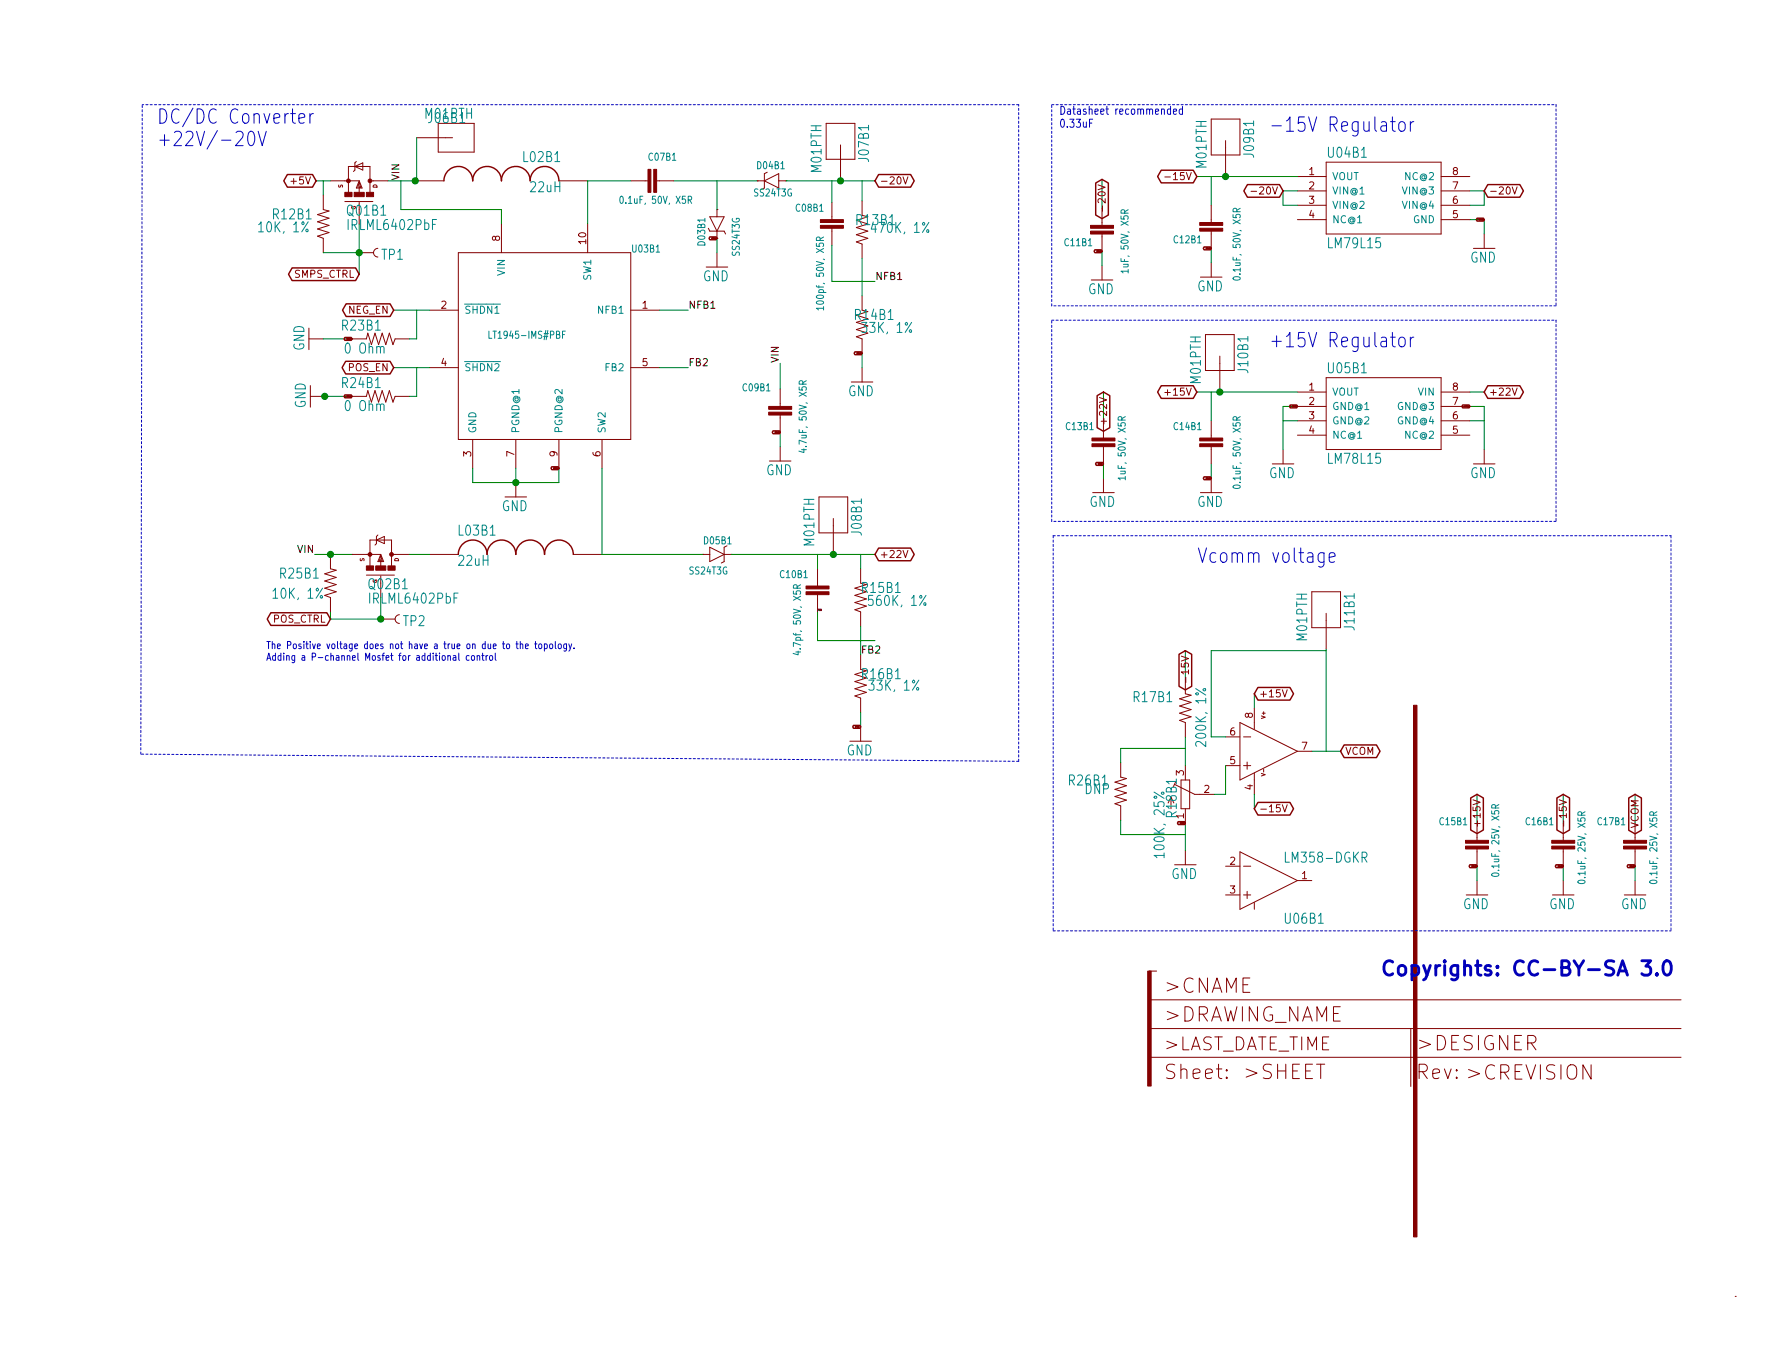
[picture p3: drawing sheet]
<svg xmlns="http://www.w3.org/2000/svg" width="317mm" height="239mm" viewBox="0 0 317 239" stroke-linecap="round" stroke-linejoin="round" font-family="sans-serif">
<g fill="none" stroke="#840000" stroke-width=".18">
<path d="M57.1 34.5v2.6l1.1 .2-2.1 .6 2.1 .7-2.1 .6 2.1 .6-2.1 .7 2.1 .6-2.1 .6 1 .4v2.6M58.4 32h5.1M61 35.6h4.9M62.7 29.4l1.4-.6v1.3zM63 28.5l-.3 .3v1.3l-.2 .2M63.2 33.1l.3-.9 .3 .9h-.3M63.5 32l.5 1.2h-1zM63.5 32.9v1.1M63.5 37.1v2.5M65.4 32h3.2M65.4 34v-4.6h-3.8v4.6M73.4 32h5.1"/>
<path d="M73.7 24.4h6.3M77.5 21.8h6.3v5.1h-6.3zM88.6 39.6v5.1M98.8 32h5.1M103.9 39.6v5.1M111.5 32h3.1M116.1 32h3M125.5 38.3h2.5l-1.3 2.6zM126.7 37.1h.1M126.7 37.1v1.2M133.9 32h.1M133.9 32h1.2"/>
<path d="M135.1 32l2.6-1.3v2.5zM135.6 30.4l-.5 .3v2.5M137.7 32h1.2M138.9 32h.1M146 21.8h5.1v6.4h-5.1zM147.1 35.8v3M148.6 25.6v6.4M152.4 35.5v2.6M159.6 31.3l.5 1.2 .4-1.2M194.8 36.8v3M194.9 36.4v1M205.9 31.3h1"/>
<path d="M214.1 21h5.1v6.4h-5.1zM214.1 36.3v3M216.7 24.9v6.3M221.2 33.8h.9M229.4 31.2h5M229.4 33.7h5M229.4 36.3h5M229.4 38.8h5M234.4 28.7h20.4v12.7h-20.4zM254.8 31.2h5M254.8 33.7h5M254.8 36.3h5"/>
<path d="M254.8 38.8h5M267.3 33l.5 1.3 .4-1.3M54.6 59.9h2.5M63.5 44.7h.1M63.5 44.7h2.5M64.8 59.9l.2-1 .7 2 .6-2 .6 2 .7-2 .6 2 .6-2 .7 2 .3-1h2.6M66.8 43.9a.76 .76 0 0 0-.8 .8 .76 .76 0 0 0 .8 .7M75.9 54.8h5.1M81 44.7h30.5v33h-30.5zM111.5 54.8h5.1M125.2 40.4l.3 .5h2.5l.3 .5M126.7 42.1h.1"/>
<path d="M126.7 40.9v1.2M126.7 44.7v2.5M147.1 40.4v3M151.4 40.2l2 .7-2 .6 2 .6-2 .7 1 .3v2.6M151.4 57l2 .6-2 .7 2 .6-2 .6 1 .4v2.6M152.4 52.3v2.5M194.8 41.4v3M194.8 47v2.5M213.1 59.1h5.1v6.4h-5.1zM214.1 40.9v3M214.1 46.4v2.6M262.4 41.4v2.5"/>
<path d="M54.9 70.1h2.5M64.8 70.1l.2-1 .7 2 .6-2 .6 2 .7-2 .6 2 .6-2 .7 2 .3-1h2.6M75.9 65h5.1M83.6 77.7v5.1M91.2 77.7v5.1M98.8 77.7v5.1M106.4 77.7v5.1M111.5 65h5.1M137.9 68.8v3M137.9 73.4v3M137.9 79v2.5M152.4 65v2.5"/>
<path d="M195.1 74.4v3M195.1 79v3M195.1 74v.9M205.9 69.4h1M214.1 74.4v3M214.1 79v3M215.6 63v6.3M226.8 79.5v2.5M229.4 69.3h5M229.4 71.8h5M229.4 74.4h5M229.4 76.9h5"/>
<path d="M234.4 66.8h20.4v12.7h-20.4zM254.8 69.3h5M254.8 71.8h5M254.8 74.4h5M254.8 76.9h5M262.4 79.5v2.5M267.3 68.6l.5 1.3 .4-1.3M58.4 98v2.6l1 .2-2 .6 2 .7-2 .6 2 .6-2 .7 2 .6-2 .6 1 .4v2.6M62.2 98h5.1M66.5 95.5l1.4-.7v1.3zM66.8 94.6l-.3 .2v1.3l-.2 .3M67.1 99.2l.2-.9 .3 .9h-.3"/>
<path d="M67.3 98l.5 1.3h-1zM67.3 98.9v1.1M69.2 98h3.2M75.9 98h5.1M91.2 85.3v2.6M101.3 98h5.1M124.2 98h.1M124.2 98h1.3M125.5 96.7l2.5 1.3-2.5 1.3zM128 98h1.3M128 96.7v2.6l-.5 .2M129.3 98h.1"/>
<path d="M144.8 87.9h5.1v6.3h-5.1zM147.3 91.7v6.3M159.6 97.3l.5 1.3 .4-1.3M195.1 84.5v2.6M214.1 84.5v2.6M64.8 101.7h4.9M67.3 109.4h.1M67.3 109.4h2.5M67.3 103.1v2.5M69.2 100v-4.5h-3.8v4.5M70.6 108.7a.76 .76 0 0 0-.8 .7 .76 .76 0 0 0 .8 .8M144.5 100.6v3"/>
<path d="M144.5 105.1v3.1M152.1 100.6v2.5M152.1 115.8v2.5M153.2 103.3l-2.1 .7 2.1 .6-2.1 .6 2.1 .7-2.1 .6 2.1 .7-2.1 .6 1 .4v2.5M153.2 118.6l-2.1 .6 2.1 .7-2.1 .6 2.1 .6-2.1 .7 2.1 .6-2.1 .6 1 .4v2.6M209.6 119.7v1M231.9 104.6h5.1v6.4h-5.1zM234.4 108.4v6.4M152.1 128.5v2.5M198.1 134.8v2.6l1 .2-2 .7 2 .6-2 .6 2 .7-2 .6 2 .6-2 .7 1 .4v2.5M207.7 138.7l3.5 1.7h3.4M208.8 137.9h1.5v5.1h-1.5z"/>
<path d="M209.5 120.1v2.5l1.1 .3-2.1 .6 2.1 .7-2.1 .6 2.1 .6-2.1 .7 2.1 .6-2.1 .6 1 .4v2.6M209.5 135.3v2.6M216.7 135.3h2.5M216.7 130.3h2.5M219.2 127.7l10.2 5.1-10.2 5.1zM219.8 135.3h1.3M219.8 130.3h1.3M220.5 134.7v1.3M221.7 125.2v3.7M221.7 136.7v3.7M226.7 121.9l.4 1.3 .5-1.3M229.4 132.8h2.5"/>
<path d="M209.5 143v2.5M209.5 150.3v2.6M216.7 158.2h2.5M216.7 153.1h2.5M219.2 150.6l10.2 5.1-10.2 5zM219.8 158.2h1.3M219.8 153.1h1.3M220.5 157.6v1.2M221.7 159.6v1.1M226.7 142.3l.4 1.2 .5-1.2M229.4 155.7h2.5M261.1 145.5v3.1"/>
<path d="M261.1 150.1v3M261.1 155.7v2.5M261.2 145.1v1M276.4 145.5v3.1M276.4 150.1v3M276.4 155.7v2.5M276.4 145.1v1M289.1 145.5v3.1M289.1 150.1v3M289.1 155.7v2.5M203.2 176.8h94M204.5 171.7h-1.3v1.2"/>
<path d="M203.2 181.8h94M203.2 186.9h94M249.4 181.8v10.3M306.8 229.2h.1"/>
</g>
<g fill="#840000" stroke="#840000" stroke-width=".18">
<path d="M192.8 39.8h4v.6h-4z"/>
<path d="M192.8 40.9h4v.5h-4z"/>
<path d="M145 38.8h4.1v.5h-4.1z"/>
<path d="M145 39.8h4.1v.6h-4.1z"/>
<path d="M142.5 103.6h4.1v.5h-4.1z"/>
<path d="M142.5 104.6h4.1v.5h-4.1z"/>
<path d="M193 77.4h4.1v.5h-4.1z"/>
<path d="M193 78.5h4.1v.5h-4.1z"/>
<path d="M259.1 148.6h4v.5h-4z"/>
<path d="M259.1 149.6h4v.5h-4z"/>
<path d="M274.3 148.6h4.1v.5h-4.1z"/>
<path d="M274.3 149.6h4.1v.5h-4.1z"/>
<path d="M287 148.6h4.1v.5h-4.1z"/>
<path d="M287 149.6h4.1v.5h-4.1z"/>
<path d="M202.9 171.7h.6v20.3h-.6z"/>
<path d="M249.9 124.7h.6v94h-.6z"/>
<path d="M115.6 29.9h.5v4.1h-.5z"/>
<path d="M114.6 29.9h.5v4.1h-.5z"/>
<path d="M212.1 39.3h4.1v.5h-4.1z"/>
<path d="M212.1 40.4h4.1v.5h-4.1z"/>
<path d="M135.9 71.8h4.1v.6h-4.1z"/>
<path d="M135.9 72.9h4.1v.5h-4.1z"/>
<path d="M64.8 100h1.2v.8h-1.2z"/>
<path d="M66.4 100h1.8v.8h-1.8z"/>
<path d="M68.6 100h1.2v.8h-1.2z"/>
<path d="M212.1 77.4h4.1v.5h-4.1z"/>
<path d="M212.1 78.5h4.1v.5h-4.1z"/>
<path d="M61 34h1.2v.8h-1.2z"/>
<path d="M62.6 34h1.8v.8h-1.8z"/>
<path d="M64.8 34h1.2v.8h-1.2z"/>
<circle cx="65.4" cy="98" r=".33"/>
<circle cx="69.2" cy="98" r=".33"/>
<circle cx="61.6" cy="32" r=".33"/>
<circle cx="65.4" cy="32" r=".33"/>
</g>
<g fill="none" stroke="#008484" stroke-width=".18">
<path d="M82.5 19.1v1.8M83.4 19.1v1.8M82.5 20h.9M109.7 34.8l.1-.1a.73 .73 0 0 1 0 1.3l-.2-.5zM121.7 35.3l.5-.1 .1-.3-.2-.2h-.4v1.3M121.9 35.3l.4 .7M198.8 37.7l-.1-.6h-.3l-.2 .2v.4h1.2M199.4 37.1l-.6 .3M218.6 37.4l-.1-.5-.3-.1-.2 .2v.4h1.3M219.3 36.8l-.7 .4M86.4 58.5v1.3h.5M87.2 53.8h1.3"/>
<path d="M99.4 59.1h.4M99.9 58.5h-.5v1.3M145 42.5l-.1-.5-.3-.1-.3 .2v.4h1.3M145.6 54.5h-1.3l.4 .3M145.6 54.2v.6M145.6 41.9l-.6 .4M199.4 47.9h-1.2l.3 .4M199.4 47.6v.7M218.1 49.1a.81 .81 0 0 1 1.2 .2 .78 .78 0 0 1-1.3-.1zM141.9 67.9l-.1-.5-.3-.1-.2 .2v.4h1.2M142.1 79.3v.7l-.9-.3M142.5 67.3l-.6 .4"/>
<path d="M198.3 74.3l-.1-.6h-.3l-.2 .2v.4h1.2M198.9 73.7l-.6 .3M218.6 74.3l-.1-.6h-.3l-.2 .2v.4h1.3M219.3 73.7l-.7 .3M198.9 84.5h-1.2l.3 .3M198.9 84.2v.6M218.1 85.9a.81 .81 0 0 1 1.2 .2 .78 .78 0 0 1-1.3-.1zM140.9 104l-.1-.6h-.3l-.2 .2v.4h1.2M141.1 115.1v.7l-.9-.3M141.5 103.4l-.6 .3M240.8 151.6l.7-.1 .2-.3-.2-.5-.7-.1v1.8M241.1 151.6l.6 .8"/>
<path d="M263.8 154.5a.81 .81 0 0 1 1.2 .2 .78 .78 0 0 1-1.3-.1zM264.4 142.8l-.1-.5-.3-.1-.3 .2v.4h1.3M265 142.2l-.6 .4M279.1 155.7a.7 .7 0 0 1 1.1 .2 .78 .78 0 0 1-1.3-.1zM279.6 144.1l-.1-.5-.3-.1-.3 .2v.4h1.3M280.2 143.5l-.6 .4M291.7 155.7a.81 .81 0 0 1 1.2 .2 .78 .78 0 0 1-1.3-.1zM292.3 144.1l-.1-.5-.3-.1-.3 .2v.4h1.3M292.9 143.5l-.6 .4"/>
</g>
<g fill="none" stroke="#840000" stroke-width=".25">
<path d="M50.8 30.9h4.4l.7 1.1-.7 1.1h-4.4l-.6-1.1zM78.5 32a2.54 2.54 0 0 1 2.5-2.6 2.54 2.54 0 0 1 2.6 2.6 2.54 2.54 0 0 1 2.5-2.6 2.54 2.54 0 0 1 2.5 2.6 2.54 2.54 0 0 1 2.6-2.6 2.54 2.54 0 0 1 2.5 2.6 2.54 2.54 0 0 1 2.6-2.6 2.54 2.54 0 0 1 2.5 2.6M155.3 30.9h5.7l.6 1.1-.6 1.1h-5.7l-.6-1.1zM193.7 32.4l1.1-.7 1.1 .7v5.6l-1.1 .7-1.1-.7zM205.3 30.1h5.6l.7 1.1-.7 1.1h-5.6l-.7-1.1zM220.5 32.6h5.7l.6 1.1-.6 1.2h-5.7l-.6-1.2zM261.1 38.6h1.2l.1 .2-.1 .3h-1.2l-.1-.3zM263 32.6h5.7l.6 1.1-.6 1.2h-5.7l-.6-1.2zM51.6 47.4h11.3l.6 1.1-.6 1.1h-11.3l-.6-1.1zM61 59.7h1.1l.1 .2-.1 .3h-1.1l-.2-.3zM61.2 53.7h7.8l.6 1.1-.6 1.1h-7.8l-.6-1.1zM125.5 41.9h1.1l.1 .2-.1 .3h-1.1l-.2-.3z"/>
<path d="M193.5 44.2h1.2l.1 .2-.1 .3h-1.2l-.1-.3zM212.9 43.7h1.1l.1 .2-.1 .3h-1.1l-.2-.3zM61 69.8h1.1l.1 .3-.1 .2h-1.1l-.2-.2zM61.1 63.9h7.9l.6 1.1-.6 1.1h-7.9l-.6-1.1zM136.7 76.2h1.1l.1 .2-.1 .3h-1.1l-.2-.3zM151.1 62.2h1.2l.1 .3-.1 .2h-1.2l-.1-.2zM194 69.9l1.1-.6 1.1 .6v5.7l-1.1 .6-1.1-.6zM205.3 68.2h5.6l.7 1.1-.7 1.1h-5.6l-.7-1.1zM228.1 71.6h1.1l.2 .2-.2 .3h-1.1l-.1-.3zM258.6 71.6h1.1l.1 .2-.1 .3h-1.1l-.2-.3zM263 68.2h5.7l.6 1.1-.6 1.1h-5.7l-.6-1.1zM81 98a2.54 2.54 0 0 1 2.6-2.5 2.54 2.54 0 0 1 2.5 2.5 2.54 2.54 0 0 1 2.5-2.5 2.54 2.54 0 0 1 2.6 2.5 2.54 2.54 0 0 1 2.5-2.5 2.54 2.54 0 0 1 2.6 2.5 2.54 2.54 0 0 1 2.5-2.5 2.54 2.54 0 0 1 2.5 2.5"/>
<path d="M97.5 82.5h1.2l.1 .3-.1 .2h-1.2l-.1-.2zM155.3 96.9h5.7l.6 1.1-.6 1.1h-5.7l-.6-1.1zM193.8 81.8h1.1l.2 .2-.2 .3h-1.1l-.1-.3zM212.9 84.3h1.1l.1 .2-.1 .3h-1.1l-.2-.3zM47.9 108.3h9.9l.6 1.1-.6 1.2h-9.9l-.7-1.2zM208.4 115.7l1.1-.7 1.2 .7v5.6l-1.2 .7-1.1-.7zM150.9 128.2h1.1l.1 .3-.1 .2h-1.1l-.2-.2zM222.4 121.5h5.6l.7 1.1-.7 1.2h-5.6l-.7-1.2zM237.6 131.7h5.7l.7 1.1-.7 1.1h-5.7l-.6-1.1zM208.3 145.3h1.1l.1 .2-.1 .3h-1.1l-.1-.3zM222.4 141.9h5.6l.7 1.1-.7 1.1h-5.6l-.7-1.1zM259.8 152.9h1.2l.1 .2-.1 .3h-1.2l-.1-.3z"/>
<path d="M260 141.1l1.1-.7 1.1 .7v5.6l-1.1 .7-1.1-.7zM275.1 152.9h1.1l.2 .2-.2 .3h-1.1l-.1-.3zM275.2 141.1l1.2-.7 1.1 .7v5.6l-1.1 .7-1.2-.7zM287.8 152.9h1.1l.2 .2-.2 .3h-1.1l-.1-.3zM287.9 141.1l1.2-.7 1.1 .7v5.7l-1.1 .6-1.2-.6z"/>
</g>
<g fill="none" stroke="#0000c2" stroke-width=".18" stroke-dasharray=".4 .4">
<path d="M180.1 18.5h-155M185.9 18.5h89.2M275.1 18.5v35.6M185.9 56.6h89.2M185.9 54.1v-35.6M275.1 56.6v35.6M275.1 54.1h-89.2M185.9 92.2v-35.6M186.2 94.7v69.9M186.2 94.7h109.2M275.1 92.2h-89.2M295.4 94.7v69.9"/>
<path d="M24.9 133.3l.2-114.8M180.1 134.6l-155.2-1.3M180.1 134.6v-116.1M186.2 164.6h109.2"/>
</g>
<g fill="none" stroke="#008400" stroke-width=".18">
<path d="M55.9 32h2.5M57.1 32v2.5M63.5 39.6v8.9M70.9 32v5.1h17.7v2.5M73.7 24.4v7.6h-5.1M111.5 32h-7.6v7.6M119.1 32h14.8M126.7 32v5.1M138.9 32h15.8M147.1 32v3.8M152.4 32v3.5M194.8 31.7v5.1"/>
<path d="M211.6 31.2h17.8M214.1 31.2v5.1M229.4 33.7h-2.6v2.6h2.6M259.8 38.8h2.6v2.6M259.8 33.7h2.6v2.6h-2.6M57.1 59.9h5.1M57.1 44.7h6.4M69.6 54.8h6.3M73.7 54.8v5.1h-1.3M116.6 54.8h5.1M126.7 42.1v2.6M147.1 43.4v6.4h7.6"/>
<path d="M152.4 45.7v6.6M194.8 44.4v2.6M214.1 43.9v2.5M57.1 70.1h5.1M69.6 65h6.3M73.7 65v5.1h-1.3M116.6 65h5.1M137.9 64.2v4.6M137.9 76.4v2.6M152.4 62.5v2.5M195.1 69.3v5.1M211.6 69.3h17.8"/>
<path d="M214.1 69.3v5.1M226.8 74.4h2.6M229.4 71.8h-2.6v7.7M259.8 71.8h2.6v7.7M259.8 74.4h2.6M259.8 69.3h2.6M55.6 98h6.6M72.4 98h3.5M83.6 82.8v2.5h15.2v-2.5M91.2 82.8v2.5M106.4 82.8v15.2h17.8M129.3 98h25.4"/>
<path d="M144.5 98v2.6M152.1 98v2.6M195.1 82v2.5M214.1 82v2.5M67.3 105.6v3.8h-8.9v-1.2M144.5 108.2v5.1h10.2M152.1 110.7v5.1M209.5 115v5.1M234.4 115h-20.3v15.3h2.6M234.4 114.8v18M152.1 126v2.5M209.5 130.3v5"/>
<path d="M209.5 132.3h-11.4v2.5M216.7 135.3v5.1h-2.1M221.7 122.6v2.6M231.9 132.8h5.1M198.1 145v2.5h11.4M209.5 145.5v4.8M221.7 140.4v2.6M261.1 140.4v5.1M261.1 153.1v2.6M276.4 140.4v5.1M276.4 153.1v2.6M289.1 140.4v5.1"/>
<path d="M289.1 153.1v2.6"/>
</g>
<g fill="none" stroke="#0000c2" stroke-width=".18">
<path d="M206.9 19.3h-.3l-.2 .2v.6l.2 .1 .3-.1M206.9 18.8v1.4M207.4 19.7l.6-.1-.1-.3h-.3l-.2 .2 .1 .6h.4M209 19.3h-.3l-.2 .2v.6l.2 .1 .3-.1M209 18.8v1.4M44 23.4a.49 .49 0 0 1 .5-.2 .49 .49 0 0 1 .4 .5 1.63 1.63 0 0 1-.4 2 .57 .57 0 0 1-.6-.4 2.59 2.59 0 0 1 .1-1.9zM45.6 23.2l.8 2.5 .7-2.5M52.8 20.9l1.1-.2-.1-.5-.7-.1-.3 .3 .1 1.3 .2 .1 .7-.1M54.8 20.1v1.7M55.4 20.1a.57 .57 0 0 0-.6 .5M193.2 21.1h-.6v1.4M245.8 21.5h.9"/>
<path d="M246.2 20.7v2.1l.1 .3 .4 .1M247.5 21.6a.57 .57 0 0 1 .9 .4v.7a.58 .58 0 0 1-.6 .5 .58 .58 0 0 1-.5-.5v-.7zM249.3 21.5v1.7M249.9 21.5a.57 .57 0 0 0-.6 .5M245.8 59.6h.9M246.2 58.8v2.1l.1 .3 .4 .1M247.5 59.7a.57 .57 0 0 1 .9 .4v.7a.58 .58 0 0 1-.6 .5 .58 .58 0 0 1-.5-.5v-.7zM249.3 59.6v1.7M249.9 59.6a.57 .57 0 0 0-.6 .5M234.1 97.7v2.1a.58 .58 0 0 1-1 .3M234.1 97.8l-.6-.1-.5 .5 .1 1 .4 .2 .6-.1M235 98.5l1-.2-.1-.5-.6-.1-.3 .4 .1 1.2 .2 .1 .6-.1"/>
<path d="M79.2 116l.1-.1h.3v.8M79.2 115.9v.8M80.1 115.9h.4l.1 .8M80.6 116.2h-.4l-.1 .2 .1 .3h.4M81.1 115.5v1.1l.2 .1M82.9 115.9h-.3l-.2 .2 .1 .6h.4M83.4 115.9h.3l.2 .2v.4l-.2 .2h-.3l-.1-.2zM84.4 116l.1-.1h.3v.8M84.4 115.9v.8M85.2 115.9h.4M85.3 115.5v1.1l.3 .1M85.9 115.9v.8"/>
<path d="M86.2 115.9l-.3 .2M86.6 115.9h.3l.2 .2v.4l-.2 .2h-.3l-.1-.2zM87.6 115.5v1.1l.1 .1M91.2 113.8h.4M91.4 113.4v1.1l.2 .2M92 114l.1-.2 .3 .1v.8M92 113.4v1.3M92.9 114.2l.5-.1-.1-.2-.3-.1-.1 .2v.6h.4M94.5 113.8h.4M94.7 113.4v1.1l.2 .2M95.3 113.9l.3-.1 .2 .3v.3l-.2 .3-.3-.1-.1-.2zM96.2 113.9l.3-.1 .2 .3-.1 .5h-.4"/>
<path d="M96.2 113.8v1.3M97.3 113.9l.2-.1 .2 .3v.3l-.2 .3-.2-.1-.1-.2zM98.2 113.4v1.1l.1 .2M98.8 113.9l.2-.1 .2 .3v.3l-.2 .3-.2-.1-.1-.2zM100.2 113.8v1.1l-.3 .2-.2-.1M100.2 113.9l-.4-.1-.2 .3 .1 .5h.5M100.6 113.8l.2 .9M101.1 113.8l-.4 1.2-.1 .1M101.5 114.5v.2"/>
</g>
<path d="M290.2 169.8h1.6l-.8 1a.73 .73 0 0 1 .8 .5v.6l-.5 .5h-.7l-.4-.3M292.9 172.1l.1 .2-.1 .1-.1-.1 .1-.2v.3M294.2 170.1a.62 .62 0 0 1 .7-.3 .62 .62 0 0 1 .4 .5 1.49 1.49 0 0 1-.5 2.1 .69 .69 0 0 1-.7-.5 2.12 2.12 0 0 1 .1-1.8z" fill="none" stroke="#0000c2" stroke-width=".51"/>
<g fill="#008400" stroke="#008400" stroke-width=".25">
<circle cx="148.6" cy="32" r=".51"/>
<circle cx="73.4" cy="32" r=".51"/>
<circle cx="67.3" cy="109.4" r=".51"/>
<circle cx="63.5" cy="44.7" r=".51"/>
<circle cx="57.4" cy="70.1" r=".51"/>
<circle cx="58.4" cy="98" r=".51"/>
<circle cx="91.2" cy="85.3" r=".51"/>
<circle cx="215.6" cy="69.3" r=".51"/>
<circle cx="147.3" cy="98" r=".51"/>
<circle cx="216.7" cy="31.2" r=".51"/>
</g>
<g font-size="3.5" fill="#0000c2">
<text x="27.7" y="21.9">DC/DC Converter</text>
<text x="224.3" y="23.3">-15V Regulator</text>
<text x="27.7" y="25.9">+22V/-20V</text>
<text x="224.3" y="61.4">+15V Regulator</text>
<text x="211.6" y="99.5">Vcomm voltage</text>
<text x="243.8" y="172.5">Copyrights: CC-BY-SA 3.0</text>
</g>
<g font-size="3.5" fill="#840000">
<text x="206.1" y="175.6">&gt;CNAME</text>
<text x="205.7" y="180.6">&gt;DRAWING_NAME</text>
<text x="250.9" y="185.7">&gt;DESIGNER</text>
<text x="206.2" y="190.8">Sheet:</text>
<text x="220.1" y="190.8">&gt;SHEET</text>
<text x="250.4" y="190.8">Rev: &gt;CREVISION</text>
</g>
<text font-size="3.2" fill="#840000" x="205.6" y="185.7">&gt;LAST_DATE_TIME</text>
<g font-size="2.5" fill="#008484">
<text x="75.9" y="21.8">J06B1</text>
<text x="92.6" y="28.7">L02B1</text>
<text x="153.6" y="28.4" transform="rotate(-90 153.6 28.4)">J07B1</text>
<text x="213.3" y="29.6" transform="rotate(-90 213.3 29.6)">M01PTH</text>
<text x="221.7" y="27.7" transform="rotate(-90 221.7 27.7)">J09B1</text>
<text x="234.9" y="27.9">U04B1</text>
<text x="93.9" y="34">22uH</text>
<text x="145.3" y="30.4" transform="rotate(-90 145.3 30.4)">M01PTH</text>
<text x="46.1" y="41.1">10K, 1%</text>
<text x="48.4" y="38.8">R12B1</text>
<text x="61.5" y="38.1">Q01B1</text>
<text x="61.8" y="40.7">IRLML6402PbF</text>
<text x="151.5" y="39.8">R13B1</text>
<text x="154.6" y="41.2">470K, 1%</text>
<text x="67.5" y="45.9">TP1</text>
<text x="235" y="43.9">LM79L15</text>
<text x="259.9" y="46.4">GND</text>
<text x="124.3" y="49.8">GND</text>
<text x="192.3" y="52">GND</text>
<text x="211.6" y="51.5">GND</text>
<text x="60.6" y="58.5">R23B1</text>
<text x="151.3" y="56.6">R14B1</text>
<text x="152.8" y="58.9">33K, 1%</text>
<text x="53.8" y="62" transform="rotate(-90 53.8 62)">GND</text>
<text x="61.3" y="62.5">0 Ohm</text>
<text x="220.7" y="65.8" transform="rotate(-90 220.7 65.8)">J10B1</text>
<text x="60.6" y="68.6">R24B1</text>
<text x="149.9" y="70.1">GND</text>
<text x="212.3" y="67.7" transform="rotate(-90 212.3 67.7)">M01PTH</text>
<text x="234.9" y="66">U05B1</text>
<text x="54.1" y="72.2" transform="rotate(-90 54.1 72.2)">GND</text>
<text x="61.3" y="72.7">0 Ohm</text>
<text x="235" y="82">LM78L15</text>
<text x="135.4" y="84">GND</text>
<text x="192.6" y="89.6">GND</text>
<text x="211.6" y="89.6">GND</text>
<text x="224.3" y="84.5">GND</text>
<text x="259.9" y="84.5">GND</text>
<text x="81.2" y="94.7">L03B1</text>
<text x="88.7" y="90.4">GND</text>
<text x="152.4" y="94.5" transform="rotate(-90 152.4 94.5)">J08B1</text>
<text x="81.2" y="100">22uH</text>
<text x="144" y="96.4" transform="rotate(-90 144 96.4)">M01PTH</text>
<text x="48.7" y="105.9">10K, 1%</text>
<text x="49.7" y="102.3">R25B1</text>
<text x="65.3" y="104.2">Q02B1</text>
<text x="65.6" y="106.7">IRLML6402PbF</text>
<text x="152.6" y="104.8">R15B1</text>
<text x="154.1" y="107.1">560K, 1%</text>
<text x="71.3" y="110.7">TP2</text>
<text x="231.1" y="113.2" transform="rotate(-90 231.1 113.2)">M01PTH</text>
<text x="239.5" y="111.2" transform="rotate(-90 239.5 111.2)">J11B1</text>
<text x="152.6" y="120.1">R16B1</text>
<text x="154.1" y="122.1">33K, 1%</text>
<text x="200.6" y="124.1">R17B1</text>
<text x="213.3" y="131.4" transform="rotate(-90 213.3 131.4)">200K, 1%</text>
<text x="149.7" y="133.6">GND</text>
<text x="189.1" y="138.9">R26B1</text>
<text x="191.8" y="140.4">DNP</text>
<text x="208.1" y="144.3" transform="rotate(-90 208.1 144.3)">R18B1</text>
<text x="205.9" y="151" transform="rotate(-90 205.9 151)">100K, 25%</text>
<text x="207.1" y="155.4">GND</text>
<text x="227.8" y="152.5">LM358-DGKR</text>
<text x="258.6" y="160.7">GND</text>
<text x="273.9" y="160.7">GND</text>
<text x="286.6" y="160.7">GND</text>
<text x="227.3" y="163.3">U06B1</text>
</g>
<g font-size="2" fill="#0000c2">
<text x="187.2" y="20.3">Datasheet recommended</text>
<text x="187.2" y="22.6">0.33uF</text>
</g>
<g font-size="1.8" fill="#008484">
<text x="114.8" y="28.4">C07B1</text>
<text x="134" y="29.9">D04B1</text>
<text x="133.4" y="34.7">SS24T3G</text>
<text x="235.5" y="31.8">VOUT</text>
<text x="235.5" y="34.4">VIN@1</text>
<text x="248.1" y="34.4">VIN@3</text>
<text x="248.5" y="31.8">NC@2</text>
<text x="110.4" y="36">0.1uF, 50V, X5R</text>
<text x="140.8" y="37.4">C08B1</text>
<text x="235.5" y="36.9">VIN@2</text>
<text x="235.5" y="39.5">NC@1</text>
<text x="248.1" y="36.9">VIN@4</text>
<text x="249.8" y="39.5">GND</text>
<text x="111.9" y="44.6">U03B1</text>
<text x="124.7" y="43.3" transform="rotate(-90 124.7 43.3)">D03B1</text>
<text x="130.8" y="45.1" transform="rotate(-90 130.8 45.1)">SS24T3G</text>
<text x="188.3" y="43.5">C11B1</text>
<text x="199.5" y="47.6" transform="rotate(-90 199.5 47.6)">1uF, 50V, X5R</text>
<text x="207.6" y="43">C12B1</text>
<text x="89.3" y="48.6" transform="rotate(-90 89.3 48.6)">VIN</text>
<text x="104.5" y="49.5" transform="rotate(-90 104.5 49.5)">SW1</text>
<text x="145.7" y="53.9" transform="rotate(-90 145.7 53.9)">100pf, 50V, X5R</text>
<text x="219.3" y="48.7" transform="rotate(-90 219.3 48.7)">0.1uF, 50V, X5R</text>
<text x="82" y="55.5">SHDN1</text>
<text x="87.1" y="59.9">LT1945-IMS#PBF</text>
<text x="105.9" y="55.5">NFB1</text>
<text x="82" y="65.6">SHDN2</text>
<text x="107.1" y="65.6">FB2</text>
<text x="131.4" y="69.2">C09B1</text>
<text x="235.5" y="69.9">VOUT</text>
<text x="250.8" y="69.9">VIN</text>
<text x="84.2" y="76.7" transform="rotate(-90 84.2 76.7)">GND</text>
<text x="91.8" y="76.7" transform="rotate(-90 91.8 76.7)">PGND@1</text>
<text x="99.4" y="76.7" transform="rotate(-90 99.4 76.7)">PGND@2</text>
<text x="107.1" y="76.7" transform="rotate(-90 107.1 76.7)">SW2</text>
<text x="188.6" y="76">C13B1</text>
<text x="207.6" y="76">C14B1</text>
<text x="235.5" y="72.5">GND@1</text>
<text x="235.5" y="75">GND@2</text>
<text x="235.5" y="77.6">NC@1</text>
<text x="247.1" y="75">GND@4</text>
<text x="247.1" y="72.5">GND@3</text>
<text x="248.5" y="77.6">NC@2</text>
<text x="142.6" y="79.2" transform="rotate(-90 142.6 79.2)">4.7uF, 50V, X5R</text>
<text x="199" y="84.1" transform="rotate(-90 199 84.1)">1uF, 50V, X5R</text>
<text x="219.3" y="85.5" transform="rotate(-90 219.3 85.5)">0.1uF, 50V, X5R</text>
<text x="122" y="101.6">SS24T3G</text>
<text x="124.6" y="96.2">D05B1</text>
<text x="138" y="102.2">C10B1</text>
<text x="141.6" y="114.9" transform="rotate(-90 141.6 114.9)">4.7pf, 50V, X5R</text>
<text x="254.6" y="145.9">C15B1</text>
<text x="269.8" y="145.9">C16B1</text>
<text x="282.5" y="145.9">C17B1</text>
<text x="265" y="154.1" transform="rotate(-90 265 154.1)">0.1uF, 25V, X5R</text>
<text x="280.3" y="155.4" transform="rotate(-90 280.3 155.4)">0.1uF, 25V, X5R</text>
<text x="293" y="155.4" transform="rotate(-90 293 155.4)">0.1uF, 25V, X5R</text>
</g>
<g font-size="1.8" fill="#840000">
<text x="51.9" y="32.6">+5V</text>
<text x="155.5" y="32.6">-20V</text>
<text x="207.1" y="31.8">-15V</text>
<text x="222.3" y="34.4">-20V</text>
<text x="231.4" y="31">1</text>
<text x="231.4" y="33.5">2</text>
<text x="256.8" y="33.5">7</text>
<text x="256.8" y="31">8</text>
<text x="263.2" y="34.4">-20V</text>
<text x="195.5" y="36.2" transform="rotate(-90 195.5 36.2)">-20V</text>
<text x="231.4" y="36">3</text>
<text x="231.4" y="38.6">4</text>
<text x="256.8" y="38.6">5</text>
<text x="256.8" y="36">6</text>
<text x="88.4" y="42.6" transform="rotate(-90 88.4 42.6)">8</text>
<text x="103.6" y="43.1" transform="rotate(-90 103.6 43.1)">10</text>
<text x="52" y="49.1">SMPS_CTRL</text>
<text x="61.5" y="55.5">NEG_EN</text>
<text x="78" y="54.6">2</text>
<text x="113.6" y="54.6">1</text>
<text x="61.6" y="65.6">POS_EN</text>
<text x="78" y="64.7">4</text>
<text x="113.6" y="64.7">5</text>
<text x="206.6" y="69.9">+15V</text>
<text x="231.4" y="69.1">1</text>
<text x="231.4" y="71.6">2</text>
<text x="256.8" y="71.6">7</text>
<text x="256.8" y="69.1">8</text>
<text x="263.2" y="69.9">+22V</text>
<text x="195.7" y="74.3" transform="rotate(-90 195.7 74.3)">+22V</text>
<text x="231.4" y="74.1">3</text>
<text x="231.4" y="76.7">4</text>
<text x="256.8" y="76.7">5</text>
<text x="256.8" y="74.1">6</text>
<text x="83.3" y="80.7" transform="rotate(-90 83.3 80.7)">3</text>
<text x="90.9" y="80.7" transform="rotate(-90 90.9 80.7)">7</text>
<text x="98.6" y="80.7" transform="rotate(-90 98.6 80.7)">9</text>
<text x="106.2" y="80.7" transform="rotate(-90 106.2 80.7)">6</text>
<text x="155.5" y="98.6">+22V</text>
<text x="48.2" y="110.1">POS_CTRL</text>
<text x="210.2" y="119.5" transform="rotate(-90 210.2 119.5)">-15V</text>
<text x="222.5" y="123.3">+15V</text>
<text x="217.4" y="130">6</text>
<text x="221.5" y="126.9" transform="rotate(-90 221.5 126.9)">8</text>
<text x="209.3" y="137.1" transform="rotate(-90 209.3 137.1)">3</text>
<text x="217.4" y="135.1">5</text>
<text x="230.1" y="132.6">7</text>
<text x="237.8" y="133.4">VCOM</text>
<text x="212.9" y="140.2">2</text>
<text x="221.5" y="139.6" transform="rotate(-90 221.5 139.6)">4</text>
<text x="222.5" y="143.6">-15V</text>
<text x="209.3" y="144.7" transform="rotate(-90 209.3 144.7)">1</text>
<text x="261.7" y="145.4" transform="rotate(-90 261.7 145.4)">+15V</text>
<text x="277" y="144.9" transform="rotate(-90 277 144.9)">-15V</text>
<text x="289.7" y="146.5" transform="rotate(-90 289.7 146.5)">VCOM</text>
<text x="217.4" y="152.9">2</text>
<text x="230.1" y="155.4">1</text>
<text x="217.4" y="158">3</text>
</g>
<g font-size="1.8">
<text x="70.6" y="32" transform="rotate(-90 70.6 32)">VIN</text>
<text x="154.7" y="49.5">NFB1</text>
<text x="121.7" y="54.6">NFB1</text>
<text x="121.7" y="64.7">FB2</text>
<text x="137.7" y="64.2" transform="rotate(-90 137.7 64.2)">VIN</text>
<text x="52.7" y="97.8">VIN</text>
<text x="152.1" y="115.5">FB2</text>
</g>
<g font-size="1.8" fill="#0000c2">
<text x="47" y="114.7">The Positive voltage does not have a true on due to the topology.</text>
<text x="47" y="116.8">Adding a P-channel Mosfet for additional control</text>
</g>
<g font-size="1" fill="#840000">
<text x="60.6" y="33.2" transform="rotate(-90 60.6 33.2)">S</text>
<text x="66.7" y="33.2" transform="rotate(-90 66.7 33.2)">D</text>
<text x="62.9" y="37.1" transform="rotate(-90 62.9 37.1)">G</text>
<text x="64.4" y="99.3" transform="rotate(-90 64.4 99.3)">S</text>
<text x="70.5" y="99.3" transform="rotate(-90 70.5 99.3)">D</text>
<text x="66.7" y="103.1" transform="rotate(-90 66.7 103.1)">G</text>
<text x="223.7" y="127" transform="rotate(-90 223.7 127)">V+</text>
<text x="223.7" y="137" transform="rotate(-90 223.7 137)">V-</text>
</g>
<g font-size=".4" fill="#840000">
<text x="261.4" y="39">GND</text>
<text x="125.8" y="42.3">GND</text>
<text x="193.9" y="44.5">GND</text>
<text x="213.2" y="44">GND</text>
<text x="61.3" y="60">GND</text>
<text x="151.4" y="62.6">GND</text>
<text x="61.3" y="70.2">GND</text>
<text x="228.4" y="72">GND</text>
<text x="258.9" y="72">GND</text>
<text x="137" y="76.5">GND</text>
<text x="97.8" y="82.9">GND</text>
<text x="194.1" y="82.1">GND</text>
<text x="213.2" y="84.7">GND</text>
<text x="151.2" y="128.6">GND</text>
<text x="208.6" y="145.6">GND</text>
<text x="260.1" y="153.3">GND</text>
<text x="275.4" y="153.3">GND</text>
<text x="288.1" y="153.3">GND</text>
</g>
<text font-size=".4" x="144.5" y="108">FB2</text>
</svg>
